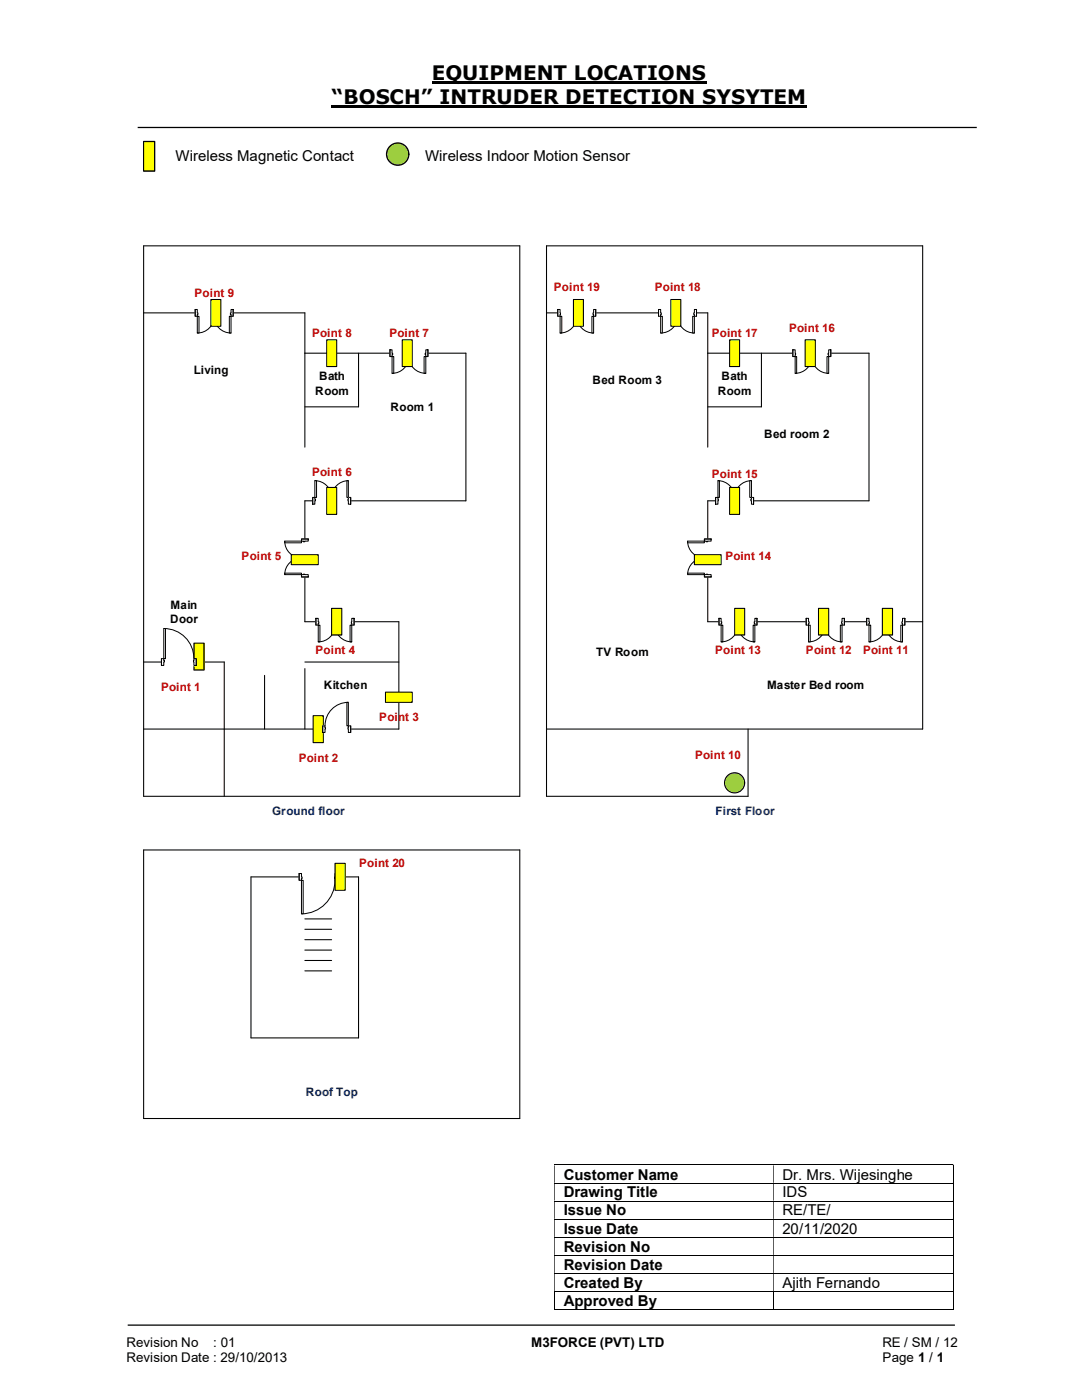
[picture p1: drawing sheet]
<svg xmlns="http://www.w3.org/2000/svg" width="216mm" height="279mm" viewBox="0 0 216 279" stroke-linecap="round" stroke-linejoin="round" font-family="sans-serif">
<path d="M86.1 16.5h54.9M66.2 21.3h94.8" fill="none" stroke="#000" stroke-width=".42"/>
<path d="M27.5 25.4h167.4M25.5 264.5h165" fill="none" stroke="#000" stroke-width=".25"/>
<g fill="none" stroke="#000" stroke-width=".2">
<path d="M110.6 232.5h79.5M110.6 236.1h79.5M110.6 239.7h79.5M190.2 232.6v3.5M190.2 236.2v3.4M190.2 239.8v3.4M110.6 243.3h79.5M110.6 246.9h79.5M110.6 250.5h79.5M110.6 254.1h79.5M110.6 257.7h79.5M110.7 257.8v3.6"/>
<path d="M154.3 257.8v3.6M190.2 243.4v3.4M190.2 247v3.4M190.2 250.6v3.4M190.2 254.2v3.4M190.2 257.8v3.6M110.6 261.3h43.7M154.4 261.3h35.7"/>
</g>
<g fill="#000">
<path d="M190.1 232.4h.2v.2h-.2zM110.6 232.6h.1v3.5h-.1zM154.3 232.6h.1v3.5h-.1z" fill-rule="evenodd"/>
<path d="M190.1 236.1h.2v.1h-.2zM110.6 236.2h.1v3.4h-.1zM154.3 236.2h.1v3.4h-.1z" fill-rule="evenodd"/>
<path d="M190.1 239.6h.2v.2h-.2zM110.6 239.8h.1v3.4h-.1zM154.3 239.8h.1v3.4h-.1z" fill-rule="evenodd"/>
<path d="M190.1 243.2h.2v.2h-.2zM110.6 243.4h.1v3.4h-.1zM154.3 243.4h.1v3.4h-.1z" fill-rule="evenodd"/>
<path d="M190.1 246.8h.2v.2h-.2zM110.6 247h.1v3.4h-.1zM154.3 247h.1v3.4h-.1z" fill-rule="evenodd"/>
<path d="M190.1 250.4h.2v.2h-.2zM110.6 250.6h.1v3.4h-.1zM154.3 250.6h.1v3.4h-.1z" fill-rule="evenodd"/>
<path d="M190.1 254h.2v.2h-.2zM110.6 254.2h.1v3.4h-.1zM154.3 254.2h.1v3.4h-.1z" fill-rule="evenodd"/>
</g>
<path d="M190.1 257.6h.2v.2h-.2zM190.1 261.3h.2v.1h-.2z" fill="#000"/>
<circle cx="79.4" cy="30.8" r="2.22" fill="#92d050"/>
<circle cx="79.4" cy="30.8" r="2.22" fill="none" stroke="#000" stroke-width=".25"/>
<path d="M28.7 28.2h2.2v6h-2.2z" fill="#ff0"/>
<path d="M28.7 28.2h2.2v6h-2.2z" fill="none" stroke="#000" stroke-width=".25"/>
<path d="M28.7 49.1h75v109.8h-75zM28.7 62.4h32.1v26.8M60.8 70.5h32.2v29.4h-32.2v24.2h18.8M71.5 70.5v10.7h-10.7M28.7 132.1h16v13.4M52.8 134.8v10.7M60.8 132.1h18.8M60.8 133.4v12.1M28.7 145.5h50.9M28.7 169.6h75M28.7 223.2h75" fill="none" stroke="#000" stroke-width=".21"/>
<path d="M38.9 61.7h7.6v1.5h-7.6z" fill="#fff"/>
<path d="M38.9 61.7h7.6v1.5h-7.6z" fill="none" stroke="#fff" stroke-width=".2"/>
<path d="M38.9 61.8v1.3h.5v-1.3zM46.1 61.8h.4v1.3h-.4z" fill-rule="evenodd" fill="#fff"/>
<path d="M39.4 62.4v-.6h-.5v1.3h.5v-.3M46.1 62.4v-.6h.4v1.3h-.4v-.3" fill="none" stroke="#000" stroke-width=".2"/>
<path d="M39.4 62.4v.4h.1v-.4zM46 62.4h.1v.4h-.1z" fill-rule="evenodd" fill="#fff"/>
<path d="M38.9 61.8v1.3M39.4 66.5a3.3 3.3 0 0 0 3.3-3.4 3.4 3.4 0 0 0 3.4 3.4M39.4 62.4h.1v.4h-.1M46.1 62.4h-.1v.4h.1M46.5 61.8v1.3" fill="none" stroke="#000" stroke-width=".2"/>
<path d="M45.8 63.1h.3v3.4h-.3z" fill-rule="evenodd" fill="#fff"/>
<path d="M45.8 63.1h.3v3.4h-.3z" fill="none" stroke="#000" stroke-width=".2"/>
<path d="M39.4 63.1h.3v3.4h-.3z" fill-rule="evenodd" fill="#fff"/>
<path d="M39.4 63.1h.3v3.4h-.3z" fill="none" stroke="#000" stroke-width=".2"/>
<path d="M79.6 124.1v21.4" fill="none" stroke="#000" stroke-width=".21"/>
<path d="M63 123.4h7.7v1.4h-7.7z" fill="#fff"/>
<path d="M63 123.4h7.7v1.4h-7.7z" fill="none" stroke="#fff" stroke-width=".2"/>
<path d="M63 123.4v1.4h.5v-1.4zM70.2 123.4h.5v1.4h-.5z" fill-rule="evenodd" fill="#fff"/>
<path d="M63.5 124.1v-.7h-.5v1.4h.5v-.4M70.2 124.1v-.7h.5v1.4h-.5v-.4" fill="none" stroke="#000" stroke-width=".2"/>
<path d="M63.5 124.1v.3h.1v-.3zM70.1 124.1l.1 .3z" fill-rule="evenodd" fill="#fff"/>
<path d="M63 123.4v1.4M63.5 128.1a3.3 3.3 0 0 0 3.3-3.3 3.4 3.4 0 0 0 3.4 3.3M63.5 124.1h.1v.3h-.1M70.2 124.1v.3M70.7 123.4v1.4" fill="none" stroke="#000" stroke-width=".2"/>
<path d="M69.8 124.8h.4v3.3h-.4z" fill-rule="evenodd" fill="#fff"/>
<path d="M69.8 124.8h.4v3.3h-.4z" fill="none" stroke="#000" stroke-width=".2"/>
<path d="M63.5 124.8h.3v3.3h-.3z" fill-rule="evenodd" fill="#fff"/>
<path d="M63.5 124.8h.3v3.3h-.3z" fill="none" stroke="#000" stroke-width=".2"/>
<path d="M62.4 99.2h7.6v1.5h-7.6z" fill="#fff"/>
<path d="M62.4 99.2h7.6v1.5h-7.6z" fill="none" stroke="#fff" stroke-width=".2"/>
<path d="M69.5 99.3v1.3h.5v-1.3zM62.4 99.3h.4v1.3h-.4z" fill-rule="evenodd" fill="#fff"/>
<path d="M62.8 99.6v-.3h-.4v1.3h.4v-.7M69.5 99.6v-.3h.5v1.3h-.5v-.7" fill="none" stroke="#000" stroke-width=".2"/>
<path d="M69.4 99.6l.1 .3zM62.8 99.6h.1v.3h-.1z" fill-rule="evenodd" fill="#fff"/>
<path d="M62.4 99.3v1.3M62.8 95.9a3.4 3.4 0 0 1 3.4 3.4 3.4 3.4 0 0 1 3.3-3.4M62.8 99.6h.1v.3h-.1M69.5 99.6v.3M70 99.3v1.3" fill="none" stroke="#000" stroke-width=".2"/>
<path d="M62.8 95.9h.4v3.4h-.4z" fill-rule="evenodd" fill="#fff"/>
<path d="M62.8 95.9h.4v3.4h-.4z" fill="none" stroke="#000" stroke-width=".2"/>
<path d="M69.2 95.9h.3v3.4h-.3z" fill-rule="evenodd" fill="#fff"/>
<path d="M69.2 95.9h.3v3.4h-.3z" fill="none" stroke="#000" stroke-width=".2"/>
<path d="M60.1 107.6h1.5v7.5h-1.5z" fill-rule="evenodd" fill="#fff"/>
<path d="M60.1 107.6h1.5v7.5h-1.5z" fill="none" stroke="#fff" stroke-width=".2"/>
<path d="M60.2 107.6v.4h1.3v-.4zM60.2 114.7h1.3v.4h-1.3z" fill-rule="evenodd" fill="#fff"/>
<path d="M60.5 108h-.3v-.4h1.3v.4h-.7M60.5 114.7h-.3v.4h1.3v-.4h-.7" fill="none" stroke="#000" stroke-width=".2"/>
<path d="M60.5 108v.1h.3v-.1zM60.5 114.6l.3 .1z" fill-rule="evenodd" fill="#fff"/>
<path d="M56.8 108a3.3 3.3 0 0 0 3.4 3.3 3.4 3.4 0 0 0-3.4 3.4M60.2 107.6h1.3M60.2 115.1h1.3M60.5 108v.1h.3v-.1M60.5 114.7h.3" fill="none" stroke="#000" stroke-width=".2"/>
<path d="M56.8 114.4h3.4v.3h-3.4z" fill="#fff"/>
<path d="M56.8 114.4h3.4v.3h-3.4z" fill="none" stroke="#000" stroke-width=".2"/>
<path d="M56.8 108h3.4v.3h-3.4z" fill="#fff"/>
<path d="M56.8 108h3.4v.3h-3.4z" fill="none" stroke="#000" stroke-width=".2"/>
<path d="M77.8 69.8h7.6v1.4h-7.6z" fill="#fff"/>
<path d="M77.8 69.8h7.6v1.4h-7.6z" fill="none" stroke="#fff" stroke-width=".2"/>
<path d="M77.8 69.8v1.4h.4v-1.4zM85 69.8h.4v1.4h-.4z" fill-rule="evenodd" fill="#fff"/>
<path d="M78.2 70.5v-.7h-.4v1.4h.4v-.4M85 70.5v-.7h.4v1.4h-.4v-.4" fill="none" stroke="#000" stroke-width=".2"/>
<path d="M78.2 70.5v.3h.2v-.3zM84.8 70.5h.2v.3h-.2z" fill-rule="evenodd" fill="#fff"/>
<path d="M77.8 69.8v1.4M78.2 74.5a3.3 3.3 0 0 0 3.4-3.3 3.4 3.4 0 0 0 3.4 3.3M78.2 70.5h.2v.3h-.2M85 70.5h-.2v.3h.2M85.4 69.8v1.4" fill="none" stroke="#000" stroke-width=".2"/>
<path d="M84.6 71.2h.4v3.3h-.4z" fill-rule="evenodd" fill="#fff"/>
<path d="M84.6 71.2h.4v3.3h-.4z" fill="none" stroke="#000" stroke-width=".2"/>
<path d="M78.2 71.2h.4v3.3h-.4z" fill-rule="evenodd" fill="#fff"/>
<path d="M78.2 71.2h.4v3.3h-.4z" fill="none" stroke="#000" stroke-width=".2"/>
<path d="M80.3 67.8h2v5.4h-2z" fill="#ff0"/>
<path d="M80.3 67.8h2v5.4h-2z" fill="none" stroke="#000" stroke-width=".21"/>
<path d="M65.2 67.8h2v5.4h-2z" fill="#ff0"/>
<path d="M65.2 67.8h2v5.4h-2z" fill="none" stroke="#000" stroke-width=".21"/>
<path d="M42.1 59.8h2v5.3h-2z" fill="#ff0"/>
<path d="M42.1 59.8h2v5.3h-2z" fill="none" stroke="#000" stroke-width=".21"/>
<path d="M38.7 128.4h2v5.3h-2z" fill="#ff0"/>
<path d="M38.7 128.4h2v5.3h-2z" fill="none" stroke="#000" stroke-width=".21"/>
<path d="M65.2 97.3h2v5.4h-2z" fill="#ff0"/>
<path d="M65.2 97.3h2v5.4h-2z" fill="none" stroke="#000" stroke-width=".21"/>
<path d="M62.5 142.8h2v5.4h-2z" fill="#ff0"/>
<path d="M62.5 142.8h2v5.4h-2z" fill="none" stroke="#000" stroke-width=".21"/>
<path d="M66.2 121.4h2v5.3h-2z" fill="#ff0"/>
<path d="M66.2 121.4h2v5.3h-2z" fill="none" stroke="#000" stroke-width=".21"/>
<path d="M76.9 138.1h5.4v2.1h-5.4z" fill-rule="evenodd" fill="#ff0"/>
<path d="M76.9 138.1h5.4v2.1h-5.4z" fill="none" stroke="#000" stroke-width=".21"/>
<path d="M64.4 144.8h5.6v1.4h-5.6z" fill="#fff"/>
<path d="M64.4 144.8h5.6v1.4h-5.6z" fill="none" stroke="#fff" stroke-width=".2"/>
<path d="M69.5 144.9v1.3h.5v-1.3zM64.4 144.9h.5v1.3h-.5z" fill-rule="evenodd" fill="#fff"/>
<path d="M64.9 145.2v-.3h-.5v1.3h.5v-.7M69.5 145.2v-.3h.5v1.3h-.5v-.7" fill="none" stroke="#000" stroke-width=".2"/>
<path d="M69.4 145.2l.1 .3zM64.9 145.2v.3z" fill-rule="evenodd" fill="#fff"/>
<path d="M64.4 144.9v1.3M64.9 145.2v.3M69.5 140.2a4.7 4.7 0 0 0-4.6 4.7M69.5 145.2v.3M70 144.9v1.3" fill="none" stroke="#000" stroke-width=".2"/>
<path d="M69.2 140.2h.3v4.7h-.3z" fill-rule="evenodd" fill="#fff"/>
<path d="M69.2 140.2h.3v4.7h-.3z" fill="none" stroke="#000" stroke-width=".2"/>
<path d="M58.1 110.7h5.4v2h-5.4z" fill-rule="evenodd" fill="#ff0"/>
<path d="M184.1 49.1h-75v109.8h40.2M109.1 62.4h32.1v26.8M141.2 70.5h32.2v29.4h-32.2v24.2h42.9M151.9 70.5v10.7h-10.7M58.1 110.7h5.4v2h-5.4z" fill="none" stroke="#000" stroke-width=".21"/>
<path d="M145.6 67.8h2v5.4h-2z" fill="#ff0"/>
<path d="M145.6 67.8h2v5.4h-2z" fill="none" stroke="#000" stroke-width=".21"/>
<path d="M158.2 69.8h7.6v1.4h-7.6z" fill="#fff"/>
<path d="M158.2 69.8h7.6v1.4h-7.6z" fill="none" stroke="#fff" stroke-width=".2"/>
<path d="M158.2 69.8v1.4h.5v-1.4zM165.4 69.8h.4v1.4h-.4z" fill-rule="evenodd" fill="#fff"/>
<path d="M158.7 70.5v-.7h-.5v1.4h.5v-.4M165.4 70.5v-.7h.4v1.4h-.4v-.4" fill="none" stroke="#000" stroke-width=".2"/>
<path d="M158.7 70.5l.1 .3zM165.2 70.5h.2v.3h-.2z" fill-rule="evenodd" fill="#fff"/>
<path d="M158.2 69.8v1.4M158.7 74.5a3.4 3.4 0 0 0 3.3-3.3 3.3 3.3 0 0 0 3.4 3.3M158.7 70.5v.3M165.4 70.5h-.2v.3h.2M165.8 69.8v1.4" fill="none" stroke="#000" stroke-width=".2"/>
<path d="M165 71.2h.4v3.3h-.4z" fill-rule="evenodd" fill="#fff"/>
<path d="M165 71.2h.4v3.3h-.4z" fill="none" stroke="#000" stroke-width=".2"/>
<path d="M158.7 71.2h.3v3.3h-.3z" fill-rule="evenodd" fill="#fff"/>
<path d="M158.7 71.2h.3v3.3h-.3z" fill="none" stroke="#000" stroke-width=".2"/>
<path d="M140.5 107.6h1.4v7.5h-1.4z" fill-rule="evenodd" fill="#fff"/>
<path d="M140.5 107.6h1.4v7.5h-1.4z" fill="none" stroke="#fff" stroke-width=".2"/>
<path d="M140.5 107.6v.4h1.4v-.4zM140.5 114.7h1.4v.4h-1.4z" fill-rule="evenodd" fill="#fff"/>
<path d="M140.9 108h-.4v-.4h1.4v.4h-.7M140.9 114.7h-.4v.4h1.4v-.4h-.7" fill="none" stroke="#000" stroke-width=".2"/>
<path d="M140.9 108v.1h.3v-.1zM140.9 114.6l.3 .1z" fill-rule="evenodd" fill="#fff"/>
<path d="M137.2 108a3.4 3.4 0 0 0 3.3 3.3 3.4 3.4 0 0 0-3.3 3.4M140.5 107.6h1.4M140.5 115.1h1.4M140.9 108v.1h.3v-.1M140.9 114.7h.3" fill="none" stroke="#000" stroke-width=".2"/>
<path d="M137.2 114.4h3.3v.3h-3.3z" fill="#fff"/>
<path d="M137.2 114.4h3.3v.3h-3.3z" fill="none" stroke="#000" stroke-width=".2"/>
<path d="M137.2 108h3.3v.3h-3.3z" fill="#fff"/>
<path d="M137.2 108h3.3v.3h-3.3z" fill="none" stroke="#000" stroke-width=".2"/>
<path d="M143.5 123.4h7.5v1.4h-7.5z" fill="#fff"/>
<path d="M143.5 123.4h7.5v1.4h-7.5z" fill="none" stroke="#fff" stroke-width=".2"/>
<path d="M143.5 123.4v1.4h.4v-1.4zM150.6 123.4h.4v1.4h-.4z" fill-rule="evenodd" fill="#fff"/>
<path d="M143.9 124.1v-.7h-.4v1.4h.4v-.4M150.6 124.1v-.7h.4v1.4h-.4v-.4" fill="none" stroke="#000" stroke-width=".2"/>
<path d="M143.9 124.1v.3h.1v-.3zM150.5 124.1h.1v.3h-.1z" fill-rule="evenodd" fill="#fff"/>
<path d="M143.5 123.4v1.4M143.9 124.1h.1v.3h-.1M143.9 128.1a3.3 3.3 0 0 0 3.3-3.3 3.4 3.4 0 0 0 3.4 3.3M150.6 124.1h-.1v.3h.1M151 123.4v1.4" fill="none" stroke="#000" stroke-width=".2"/>
<path d="M150.3 124.8h.3v3.3h-.3z" fill-rule="evenodd" fill="#fff"/>
<path d="M150.3 124.8h.3v3.3h-.3z" fill="none" stroke="#000" stroke-width=".2"/>
<path d="M143.9 124.8h.3v3.3h-.3z" fill-rule="evenodd" fill="#fff"/>
<path d="M143.9 124.8h.3v3.3h-.3z" fill="none" stroke="#000" stroke-width=".2"/>
<path d="M142.8 99.2h7.6v1.5h-7.6z" fill="#fff"/>
<path d="M142.8 99.2h7.6v1.5h-7.6z" fill="none" stroke="#fff" stroke-width=".2"/>
<path d="M149.9 99.3v1.3h.5v-1.3zM142.8 99.3h.5v1.3h-.5z" fill-rule="evenodd" fill="#fff"/>
<path d="M143.3 99.6v-.3h-.5v1.3h.5v-.7M149.9 99.6v-.3h.5v1.3h-.5v-.7" fill="none" stroke="#000" stroke-width=".2"/>
<path d="M149.8 99.6v.3h.1v-.3zM143.3 99.6v.3z" fill-rule="evenodd" fill="#fff"/>
<path d="M142.8 99.3v1.3M143.3 99.6v.3M143.3 95.9a3.4 3.4 0 0 1 3.3 3.4 3.4 3.4 0 0 1 3.3-3.4M149.9 99.6h-.1v.3h.1M150.4 99.3v1.3" fill="none" stroke="#000" stroke-width=".2"/>
<path d="M143.3 95.9h.3v3.4h-.3z" fill-rule="evenodd" fill="#fff"/>
<path d="M143.3 95.9h.3v3.4h-.3z" fill="none" stroke="#000" stroke-width=".2"/>
<path d="M149.6 95.9h.3v3.4h-.3z" fill-rule="evenodd" fill="#fff"/>
<path d="M149.6 95.9h.3v3.4h-.3z" fill="none" stroke="#000" stroke-width=".2"/>
<path d="M111.3 61.7h7.6v1.5h-7.6z" fill="#fff"/>
<path d="M111.3 61.7h7.6v1.5h-7.6z" fill="none" stroke="#fff" stroke-width=".2"/>
<path d="M111.3 61.8v1.3h.5v-1.3zM118.4 61.8h.5v1.3h-.5z" fill-rule="evenodd" fill="#fff"/>
<path d="M111.8 62.4v-.6h-.5v1.3h.5v-.3M118.4 62.4v-.6h.5v1.3h-.5v-.3" fill="none" stroke="#000" stroke-width=".2"/>
<path d="M111.8 62.4v.4zM118.3 62.4h.1v.4h-.1z" fill-rule="evenodd" fill="#fff"/>
<path d="M111.3 61.8v1.3M111.8 62.4v.4M111.8 66.5a3.4 3.4 0 0 0 3.3-3.4 3.3 3.3 0 0 0 3.3 3.4M118.4 62.4h-.1v.4h.1M118.9 61.8v1.3" fill="none" stroke="#000" stroke-width=".2"/>
<path d="M118.1 63.1h.3v3.4h-.3z" fill-rule="evenodd" fill="#fff"/>
<path d="M118.1 63.1h.3v3.4h-.3z" fill="none" stroke="#000" stroke-width=".2"/>
<path d="M111.8 63.1h.3v3.4h-.3z" fill-rule="evenodd" fill="#fff"/>
<path d="M111.8 63.1h.3v3.4h-.3z" fill="none" stroke="#000" stroke-width=".2"/>
<path d="M131.4 61.7h7.6v1.5h-7.6z" fill="#fff"/>
<path d="M131.4 61.7h7.6v1.5h-7.6z" fill="none" stroke="#fff" stroke-width=".2"/>
<path d="M131.4 61.8v1.3h.4v-1.3zM138.6 61.8h.4v1.3h-.4z" fill-rule="evenodd" fill="#fff"/>
<path d="M131.8 62.4v-.6h-.4v1.3h.4v-.3M138.6 62.4v-.6h.4v1.3h-.4v-.3" fill="none" stroke="#000" stroke-width=".2"/>
<path d="M131.8 62.4v.4h.2v-.4zM138.4 62.4h.2v.4h-.2z" fill-rule="evenodd" fill="#fff"/>
<path d="M131.4 61.8v1.3M131.8 66.5a3.4 3.4 0 0 0 3.4-3.4 3.3 3.3 0 0 0 3.4 3.4M131.8 62.4h.2v.4h-.2M138.6 62.4h-.2v.4h.2M139 61.8v1.3" fill="none" stroke="#000" stroke-width=".2"/>
<path d="M138.2 63.1h.4v3.4h-.4z" fill-rule="evenodd" fill="#fff"/>
<path d="M138.2 63.1h.4v3.4h-.4z" fill="none" stroke="#000" stroke-width=".2"/>
<path d="M131.8 63.1h.4v3.4h-.4z" fill-rule="evenodd" fill="#fff"/>
<path d="M131.8 63.1h.4v3.4h-.4z" fill="none" stroke="#000" stroke-width=".2"/>
<path d="M114.4 59.8h2v5.3h-2z" fill="#ff0"/>
<path d="M114.4 59.8h2v5.3h-2z" fill="none" stroke="#000" stroke-width=".21"/>
<path d="M133.9 59.8h1.9v5.3h-1.9z" fill="#ff0"/>
<path d="M133.9 59.8h1.9v5.3h-1.9z" fill="none" stroke="#000" stroke-width=".21"/>
<path d="M160.7 67.8h2v5.4h-2z" fill="#ff0"/>
<path d="M160.7 67.8h2v5.4h-2zM109.1 145.5h75" fill="none" stroke="#000" stroke-width=".21"/>
<path d="M160.9 123.4h7.6v1.4h-7.6z" fill="#fff"/>
<path d="M160.9 123.4h7.6v1.4h-7.6z" fill="none" stroke="#fff" stroke-width=".2"/>
<path d="M160.9 123.4v1.4h.4v-1.4zM168 123.4h.5v1.4h-.5z" fill-rule="evenodd" fill="#fff"/>
<path d="M161.3 124.1v-.7h-.4v1.4h.4v-.4M168 124.1v-.7h.5v1.4h-.5v-.4" fill="none" stroke="#000" stroke-width=".2"/>
<path d="M161.3 124.1v.3h.2v-.3zM167.9 124.1l.1 .3z" fill-rule="evenodd" fill="#fff"/>
<path d="M160.9 123.4v1.4M161.3 124.1h.2v.3h-.2M161.3 128.1a3.3 3.3 0 0 0 3.4-3.3 3.3 3.3 0 0 0 3.3 3.3M168 124.1v.3M168.5 123.4v1.4" fill="none" stroke="#000" stroke-width=".2"/>
<path d="M167.7 124.8h.3v3.3h-.3z" fill-rule="evenodd" fill="#fff"/>
<path d="M167.7 124.8h.3v3.3h-.3z" fill="none" stroke="#000" stroke-width=".2"/>
<path d="M161.3 124.8h.4v3.3h-.4z" fill-rule="evenodd" fill="#fff"/>
<path d="M161.3 124.8h.4v3.3h-.4z" fill="none" stroke="#000" stroke-width=".2"/>
<path d="M172.9 123.4h7.7v1.4h-7.7z" fill="#fff"/>
<path d="M172.9 123.4h7.7v1.4h-7.7z" fill="none" stroke="#fff" stroke-width=".2"/>
<path d="M172.9 123.4v1.4h.5v-1.4zM180.1 123.4h.5v1.4h-.5z" fill-rule="evenodd" fill="#fff"/>
<path d="M173.4 124.1v-.7h-.5v1.4h.5v-.4M180.1 124.1v-.7h.5v1.4h-.5v-.4" fill="none" stroke="#000" stroke-width=".2"/>
<path d="M173.4 124.1l.1 .3zM180 124.1h.1v.3h-.1z" fill-rule="evenodd" fill="#fff"/>
<path d="M172.9 123.4v1.4M173.4 128.1a3.4 3.4 0 0 0 3.3-3.3 3.3 3.3 0 0 0 3.4 3.3M173.4 124.1v.3M180.1 124.1h-.1v.3h.1M180.6 123.4v1.4" fill="none" stroke="#000" stroke-width=".2"/>
<path d="M179.7 124.8h.4v3.3h-.4z" fill-rule="evenodd" fill="#fff"/>
<path d="M179.7 124.8h.4v3.3h-.4z" fill="none" stroke="#000" stroke-width=".2"/>
<path d="M173.4 124.8h.3v3.3h-.3z" fill-rule="evenodd" fill="#fff"/>
<path d="M173.4 124.8h.3v3.3h-.3z" fill="none" stroke="#000" stroke-width=".2"/>
<path d="M145.6 97.3h2v5.4h-2z" fill="#ff0"/>
<path d="M145.6 97.3h2v5.4h-2z" fill="none" stroke="#000" stroke-width=".21"/>
<path d="M146.6 121.4h2v5.3h-2z" fill="#ff0"/>
<path d="M146.6 121.4h2v5.3h-2z" fill="none" stroke="#000" stroke-width=".21"/>
<path d="M138.6 110.7h5.3v2h-5.3z" fill-rule="evenodd" fill="#ff0"/>
<path d="M138.6 110.7h5.3v2h-5.3z" fill="none" stroke="#000" stroke-width=".21"/>
<path d="M176.1 121.4h2v5.3h-2z" fill="#ff0"/>
<path d="M176.1 121.4h2v5.3h-2z" fill="none" stroke="#000" stroke-width=".21"/>
<path d="M163.3 121.4h2.1v5.3h-2.1z" fill="#ff0"/>
<path d="M163.3 121.4h2.1v5.3h-2.1zM149.3 145.5v13.4M28.7 169.6v53.6M50.1 175h21.4v32.1h-21.4z" fill="none" stroke="#000" stroke-width=".21"/>
<circle cx="146.6" cy="156.2" r="2.01" fill="#92d050"/>
<g fill="none" stroke="#000" stroke-width=".21">
<path d="M184.1 49.1v96.4M60.8 191.7h5.4M60.8 193.8h5.4M60.8 187.5h5.4M60.8 189.6h5.4M60.8 183.4h5.4M60.8 185.5h5.4"/>
<circle cx="146.6" cy="156.2" r="2.01"/>
</g>
<path d="M59.7 174.3h7.6v1.4h-7.6z" fill="#fff"/>
<path d="M59.7 174.3h7.6v1.4h-7.6z" fill="none" stroke="#fff" stroke-width=".2"/>
<path d="M59.7 174.3v1.4h.5v-1.4zM66.8 174.3h.5v1.4h-.5z" fill-rule="evenodd" fill="#fff"/>
<path d="M60.2 175v-.7h-.5v1.4h.5v-.4M66.8 175v-.7h.5v1.4h-.5v-.4" fill="none" stroke="#000" stroke-width=".2"/>
<path d="M60.2 175v.3h.1v-.3zM66.8 175v.3z" fill-rule="evenodd" fill="#fff"/>
<path d="M59.7 174.3v1.4M60.2 175h.1v.3h-.1M66.8 175.7a6.7 6.7 0 0 1-6.6 6.7M66.8 175v.3M67.3 174.3v1.4" fill="none" stroke="#000" stroke-width=".2"/>
<path d="M60.2 175.7h.3v6.7h-.3z" fill-rule="evenodd" fill="#fff"/>
<path d="M60.2 175.7h.3v6.7h-.3z" fill="none" stroke="#000" stroke-width=".2"/>
<path d="M66.8 172.3h2.1v5.4h-2.1z" fill="#ff0"/>
<path d="M44.7 145.5v13.4M66.8 172.3h2.1v5.4h-2.1zM103.7 169.6v53.6" fill="none" stroke="#000" stroke-width=".21"/>
<path d="M32.2 131.4h7v1.4h-7z" fill="#fff"/>
<path d="M32.2 131.4h7v1.4h-7z" fill="none" stroke="#fff" stroke-width=".2"/>
<path d="M32.2 131.4h.5v1.4h-.5zM38.7 131.4v1.4h.5v-1.4z" fill-rule="evenodd" fill="#fff"/>
<path d="M32.7 131.8v-.4h-.5v1.4h.5v-.7M38.7 131.8v-.4h.5v1.4h-.5v-.7" fill="none" stroke="#000" stroke-width=".2"/>
<path d="M32.7 131.8h.1v.3h-.1zM38.6 131.8l.1 .3z" fill-rule="evenodd" fill="#fff"/>
<path d="M32.2 131.4v1.4M32.7 125.4a6 6 0 0 1 6 6M32.7 131.8h.1v.3h-.1M38.7 131.8v.3M39.2 131.4v1.4" fill="none" stroke="#000" stroke-width=".2"/>
<path d="M32.7 125.4h.3v6h-.3z" fill-rule="evenodd" fill="#fff"/>
<path d="M32.7 125.4h.3v6h-.3z" fill="none" stroke="#000" stroke-width=".2"/>
<g font-size="4">
<text x="86.1" y="16">EQUIPMENT LOCATIONS</text>
<text x="66.2" y="20.8">“BOSCH” INTRUDER DETECTION SYSYTEM</text>
</g>
<g font-size="3">
<text x="35" y="32.1">Wireless Magnetic Contact</text>
<text x="84.8" y="32.1">Wireless Indoor Motion Sensor</text>
<text x="112.5" y="235.4">Customer Name</text>
<text x="112.5" y="239">Drawing Title</text>
<text x="156.1" y="235.4">Dr. Mrs. Wijesinghe</text>
<text x="156.1" y="239">IDS</text>
<text x="112.5" y="242.6">Issue No</text>
<text x="156.1" y="242.6">RE/TE/</text>
<text x="112.5" y="246.2">Issue Date</text>
<text x="112.5" y="249.8">Revision No</text>
<text x="156.1" y="246.2">20/11/2020</text>
<text x="112.5" y="253.4">Revision Date</text>
<text x="112.5" y="257">Created By</text>
<text x="156.1" y="257">Ajith Fernando</text>
<text x="112.5" y="260.6">Approved By</text>
</g>
<g font-size="2.7">
<text x="25.2" y="268.8">Revision No</text>
<text x="42.6" y="268.8">: 01</text>
<text x="106" y="268.8">M3FORCE (PVT) LTD</text>
<text x="176.1" y="268.8">RE / SM / 12</text>
<text x="25.2" y="271.8">Revision Date : 29/10/2013</text>
<text x="176.1" y="271.8">Page 1 / 1</text>
</g>
<g font-size="2.3" fill="#c00000">
<text x="38.8" y="59.2">Point 9</text>
<text x="110.5" y="58.2">Point 19</text>
<text x="130.6" y="58.2">Point 18</text>
<text x="62.3" y="67.2">Point 8</text>
<text x="77.7" y="67.2">Point 7</text>
<text x="142" y="67.2">Point 17</text>
<text x="157.4" y="66.2">Point 16</text>
<text x="62.3" y="95.1">Point 6</text>
<text x="142" y="95.4">Point 15</text>
<text x="48.2" y="111.8">Point 5</text>
<text x="144.7" y="111.8">Point 14</text>
<text x="62.9" y="130.5">Point 4</text>
<text x="142.7" y="130.5">Point 13</text>
<text x="160.8" y="130.5">Point 12</text>
<text x="172.2" y="130.5">Point 11</text>
<text x="32.1" y="138">Point 1</text>
<text x="75.7" y="143.9">Point 3</text>
<text x="59.6" y="152">Point 2</text>
<text x="138.7" y="151.4">Point 10</text>
<text x="71.7" y="173.1">Point 20</text>
</g>
<g font-size="2.3">
<text x="38.6" y="74.6">Living</text>
<text x="63.7" y="75.9">Bath</text>
<text x="118.2" y="76.6">Bed Room 3</text>
<text x="144" y="75.9">Bath</text>
<text x="62.9" y="78.7">Room</text>
<text x="77.9" y="82">Room 1</text>
<text x="143.3" y="78.7">Room</text>
<text x="152.5" y="87.4">Bed room 2</text>
<text x="34" y="124.3">Door</text>
<text x="34" y="121.5">Main</text>
<text x="119" y="130.9">TV Room</text>
<text x="64.6" y="137.6">Kitchen</text>
<text x="153.1" y="137.6">Master Bed room</text>
</g>
<g font-size="2.3" fill="#002060">
<text x="54.3" y="162.7">Ground floor</text>
<text x="142.8" y="162.7">First Floor</text>
<text x="61" y="218.6">Roof Top</text>
</g>
</svg>
